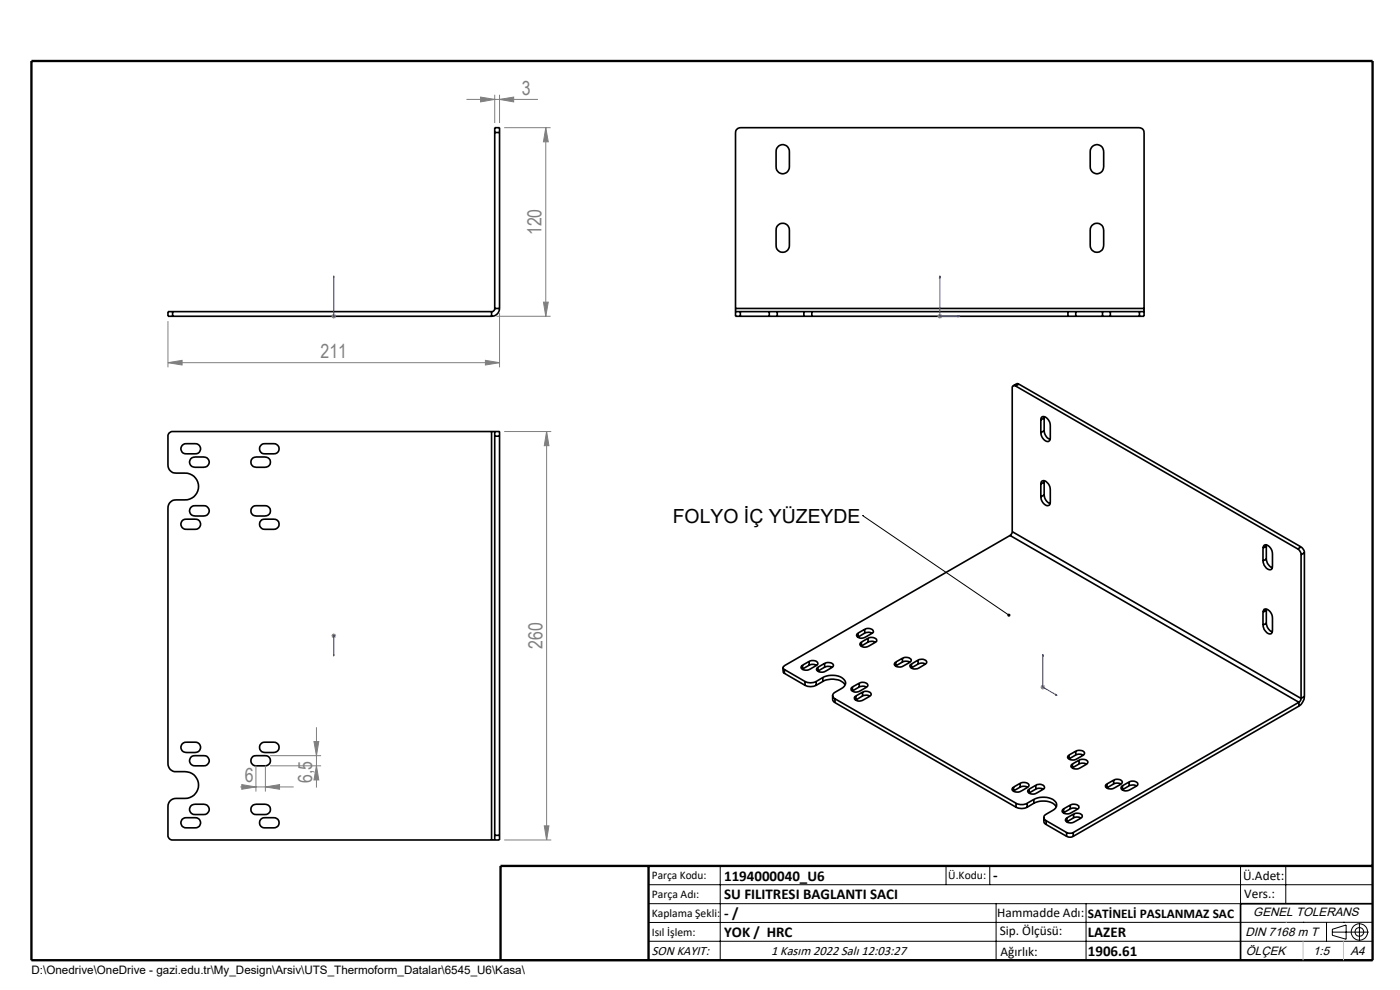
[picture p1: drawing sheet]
<svg xmlns="http://www.w3.org/2000/svg" width="297mm" height="210mm" viewBox="0 0 297 210" stroke-linecap="round" stroke-linejoin="round" font-family="sans-serif">
<g fill="none" stroke="#000" stroke-width=".35">
<path d="M105 28.1v-1h1v1M105 28.1h1M105 28.1v37.3M106 28.1v37.3M165 31.2a1.41 1.41 0 0 1 1.5-.4 1.41 1.41 0 0 1 1 1.3v3.3a1.41 1.41 0 0 1-1.4 1.5 1.41 1.41 0 0 1-1.5-1.5v-3.3zM231.6 31.2a1.43 1.43 0 0 1 1.6-.4 1.43 1.43 0 0 1 .9 1.3v3.3a1.43 1.43 0 0 1-1.4 1.5 1.43 1.43 0 0 1-1.4-1.5v-3.3zM165 47.8a1.41 1.41 0 0 1 1.6-.4 1.41 1.41 0 0 1 .9 1.4v3.3a1.41 1.41 0 0 1-1.4 1.4 1.41 1.41 0 0 1-1.5-1.4v-3.3zM231.6 47.8a1.43 1.43 0 0 1 1.6-.4 1.43 1.43 0 0 1 .9 1.4v3.3a1.43 1.43 0 0 1-1.4 1.4 1.43 1.43 0 0 1-1.4-1.4v-3.3zM36.6 66.1h-1v1h1M36.6 66.1v1M36.6 67.1h67.7M36.6 66.1h67.7"/>
<path d="M104.3 66.1v1M105 65.4a.66 .66 0 0 1-.7 .7M105 65.4h1M106 65.4a1.69 1.69 0 0 1-1.7 1.7M156 66.1v1h1.1M156 66.1h1.1M156 65.4v.7M156 65.4v-37.3a1.09 1.09 0 0 1 1.1-1h84.6a1.02 1.02 0 0 1 1 1v37.3M156 65.4h86.7M157.1 67.1h6.1M157.1 66.1h6.1M157.1 66.1v1"/>
<path d="M163.2 67.1h1.7M163.2 66.1h1.7M163.2 66.1v1M164.9 67.1h5.6M164.9 66.1h5.6M164.9 66.1v1M170.5 67.1h1.7M170.5 66.1h1.7M170.5 66.1v1M172.2 67.1h54.4M172.2 66.1h54.4M172.2 66.1v1"/>
<path d="M226.6 67.1h1.6M226.6 66.1h1.6M226.6 66.1v1M228.2 67.1h5.7M228.2 66.1h5.7M228.2 66.1v1M233.9 67.1h1.6M233.9 66.1h1.6M233.9 66.1v1M235.5 67.1h6.2M235.5 66.1h6.2M235.5 66.1v1"/>
<path d="M241.7 66.1h1M241.7 66.1v1M242.7 66.1v1h-1M242.7 65.4v.7M38.6 94.5l.6-.4h2.3a1.08 1.08 0 0 1 1.1 1.1 1.08 1.08 0 0 1-1.1 1.1h-2a1.08 1.08 0 0 1-1-.7 1.08 1.08 0 0 1 .1-1.1zM40.5 97.3l.8-.4h2a1.09 1.09 0 0 1 1.1 1.1 1.09 1.09 0 0 1-1.1 1.1h-2a1.1 1.1 0 0 1-1-.6 1.1 1.1 0 0 1 .2-1.2zM53.5 97.3l.8-.4h2a1.09 1.09 0 0 1 1.1 1.1 1.09 1.09 0 0 1-1.1 1.1h-2a1.08 1.08 0 0 1-1-.6 1.08 1.08 0 0 1 .2-1.2zM55.3 94.5l.5-.4h2.3a1.08 1.08 0 0 1 1.1 1.1 1.08 1.08 0 0 1-1.1 1.1h-2a1.06 1.06 0 0 1-1-.7 1.06 1.06 0 0 1 .2-1.1zM104.3 91.5h.7M104.3 91.5h-67.7a.96 .96 0 0 0-1 1v6.2a1.69 1.69 0 0 0 1.7 1.7 5 5 0 0 1 3.4 .3 2.84 2.84 0 0 1 1.3 3.2 2.84 2.84 0 0 1-2.7 2.1h-2a1.69 1.69 0 0 0-1.7 1.7v54.3a1.63 1.63 0 0 0 1.7 1.7 5.7 5.7 0 0 1 3.4 .4 2.83 2.83 0 0 1 1.3 3.2 2.83 2.83 0 0 1-2.7 2.1h-2a1.69 1.69 0 0 0-1.7 1.6v6.2a.96 .96 0 0 0 1 1h67.7M104.3 91.5v86.7M105 91.5h1v1"/>
<path d="M105 91.5v1M105 92.5v84.7M105 92.5h1M106 92.5v84.7M215.4 81.9a.44 .44 0 0 0-.5-.1 .44 .44 0 0 0-.2 .5v30.5M215.4 81.9l59.9 34.5M216.1 81.5l-.3-.1-.9 .4M216.1 81.5l-.7 .4M216.1 81.5l59.9 34.5M220.8 89.1a.7 .7 0 0 1 .5-.8 .7 .7 0 0 1 .8 .5l.7 1.1v3a.71 .71 0 0 1-.5 .8 .71 .71 0 0 1-.9-.5l-.5-.8-.1-.6M220.8 89.1v2.7M221.5 91.4a2.12 2.12 0 0 0 1.3 1.8"/>
<path d="M221.5 88.6l-.7 .5M221.5 91.4l-.7 .4M221.5 88.6v2.8M221.5 88.4v.2M38.6 110.5l.6-.3 2.3-.1a1.08 1.08 0 0 1 1.1 1.1 1.08 1.08 0 0 1-1.1 1.1h-2a1.1 1.1 0 0 1-1-.7 1.1 1.1 0 0 1 .1-1.1zM40.5 107.7l.5-.4h2.3a1.09 1.09 0 0 1 1.1 1.1 1.09 1.09 0 0 1-1.1 1.1h-2a1.1 1.1 0 0 1-1-.7 1.1 1.1 0 0 1 .2-1.1zM53.5 107.7l.5-.4h2.3a1.09 1.09 0 0 1 1.1 1.1 1.09 1.09 0 0 1-1.1 1.1h-2a1.08 1.08 0 0 1-1-.7 1.08 1.08 0 0 1 .2-1.1zM55.3 110.5l.5-.3 2.3-.1a1.08 1.08 0 0 1 1.1 1.1 1.08 1.08 0 0 1-1.1 1.1h-2a1.08 1.08 0 0 1-1-.7 1.08 1.08 0 0 1 .2-1.1zM214.3 113.6l-47.9 27.6a.43 .43 0 0 0-.3 .4 .43 .43 0 0 0 .3 .4M214.3 113.6l61.3 35.4M214.7 112.8v.3l-.4 .5M214.7 112.8l61.3 35.4"/>
<path d="M220.8 102.7a.7 .7 0 0 1 .5-.8 .7 .7 0 0 1 .8 .5l.5 .5 .2 .6v3a.71 .71 0 0 1-.5 .8 .71 .71 0 0 1-.9-.5l-.5-.8-.1-.6M220.8 102.7v2.7M221.5 105a2.01 2.01 0 0 0 1.3 1.8M221.5 102.3v2.7M221.5 102.3l-.7 .4M221.5 105l-.7 .4M221.5 102v.3M267.9 116.3a.71 .71 0 0 1 .6-.8 .71 .71 0 0 1 .8 .5l.6 1.1v3a.7 .7 0 0 1-.5 .8 .7 .7 0 0 1-.8-.4l-.4-.6-.3-.9M267.9 116.3v2.7M268.6 118.6a2.16 2.16 0 0 0 1.3 1.8M268.6 115.9l-.7 .4M268.6 118.6l-.7 .4"/>
<path d="M268.6 115.9v2.7M268.7 115.6l-.1 .3M275.3 116.4a1.6 1.6 0 0 1 .7 1.3M276 116a1.6 1.6 0 0 1 .7 1.3M276 117.7v30.5M276 116l-.7 .4M276.7 117.3l-.7 .4M276.7 117.3v30.4M182 135.1h.1M182 134.3v.8M182.7 137h.1M182.7 136.2v.8"/>
<path d="M183.4 133.5a1.2 1.2 0 0 1 1.9 .6l-1.7 1.1a1.27 1.27 0 0 1-1.9-.4l.3-.5M183.4 134.3l.9-.2 .7 .2M183.4 133.5l-1.4 .8M183.4 133.5v.8M183.4 134.3l-1.4 .8M184.2 135.4a1.31 1.31 0 0 1 1.8 .4l-.1 .3-1.6 1a1.27 1.27 0 0 1-1.9-.4l.3-.5M184.2 136.2l.8-.2 .7 .2M184.2 135.4l-1.5 .8M184.2 135.4v.8M184.2 136.2l-1.5 .8M191.5 139.6a1.38 1.38 0 0 1 1.8 .4l-.3 .5-1.4 .8a1.35 1.35 0 0 1-1.9-.4l.3-.5M191.5 139.6l-1.5 .8"/>
<path d="M191.5 139.6v.8M267.9 129.9a.71 .71 0 0 1 .6-.8 .71 .71 0 0 1 .8 .5l.6 1.1v3.1a.69 .69 0 0 1-.5 .7 .69 .69 0 0 1-.8-.5l-.4-.5-.3-.9M267.9 129.9v2.7M268.6 132.2a2.16 2.16 0 0 0 1.3 1.8M268.6 129.5v2.7M268.6 129.5l-.7 .4M268.6 132.2l-.7 .4M268.7 129.2l-.1 .3M38.6 157.8l.6-.3 2.3-.1a1.09 1.09 0 0 1 1.1 1.1 1.09 1.09 0 0 1-1.1 1.1h-2a1.1 1.1 0 0 1-1-.6 1.1 1.1 0 0 1 .1-1.2zM55.3 157.8l.5-.3 2.3-.1a1.09 1.09 0 0 1 1.1 1.1 1.09 1.09 0 0 1-1.1 1.1h-2a1.08 1.08 0 0 1-1-.6 1.08 1.08 0 0 1 .2-1.2zM166.1 141.6v.8l.3 .4M166.4 142l4.4 2.6"/>
<path d="M166.4 142v.8M166.4 142.8l4.4 2.6M170.3 141.1v.8M170.3 141.9h-.1M170.8 144.6a2.62 2.62 0 0 0 2.3 0M170.8 145.4a2.62 2.62 0 0 0 2.3 0M170.8 144.6v.8M171.7 140.3a1.35 1.35 0 0 1 1.8 .4l-.1 .3-1.6 1a1.35 1.35 0 0 1-1.9-.4l.4-.5M171.7 141.1l.8-.2 .7 .2M171.7 140.3l-1.4 .8M171.7 140.3v.8M171.7 141.1l-1.4 .8"/>
<path d="M173.1 144.6v.8M173.5 141.5v.8M173.5 142.3v.1M174.6 143.7a3.8 3.8 0 0 1 4.7 .8 1.24 1.24 0 0 1-.8 1.5l-1.4 .9a.73 .73 0 0 0-.5 .6 .73 .73 0 0 0 .5 .7M174.6 144.6a3.8 3.8 0 0 1 4.7 .7M174.6 143.7l-1.5 .9M174.6 143.7v.9M174.6 144.6l-1.5 .8M174.9 140.7a1.38 1.38 0 0 1 1.9 .4l-.3 .5-1.4 .8a1.38 1.38 0 0 1-1.9-.4l.3-.5M174.9 141.5l.9-.2 .7 .3M174.9 140.7l-1.4 .8M174.9 140.7v.8"/>
<path d="M174.9 141.5l-1.4 .8M176.6 147.5l.1 1 .4 .5M177.1 148.2l38.4 22.2M177.1 149l38.4 22.2M177.1 148.2v.8M180.8 146.6h.1M180.8 145.7v.9M181.5 148.5h.1M181.6 147.6v.9M182.3 144.9a1.31 1.31 0 0 1 1.8 .4l-.3 .5-1.4 .8a1.25 1.25 0 0 1-1.8-.4l.2-.5M182.3 145.7l.8-.2 .8 .3M182.3 144.9l-1.5 .8"/>
<path d="M182.3 144.9v.8M182.3 145.7l-1.5 .9M183 146.8a1.31 1.31 0 0 1 1.8 .4l-.3 .5-1.4 .8a1.27 1.27 0 0 1-1.8-.4l.3-.5M183 147.6l.8-.1 .8 .2M183 146.8l-1.4 .8M183 146.8v.8M183 147.6l-1.4 .9M190 140.4v.8M190 141.2v.1M191.5 140.4l.8-.1 .7 .2M191.5 140.4l-1.5 .8M193.4 140.9v.8"/>
<path d="M193.4 141.7h-.1M194.8 140a1.31 1.31 0 0 1 1.8 .4l-.3 .5-1.4 .8a1.2 1.2 0 0 1-1.9-.6l.4-.2M194.8 140.9l.8-.3 .8 .3M194.8 140l-1.4 .9M194.8 140v.9M194.8 140.9l-1.4 .8M228.2 159.3a1.38 1.38 0 0 1 1.9 .4l-.3 .5-1.4 .8a1.38 1.38 0 0 1-1.9-.4l.3-.4M228.2 159.3v.9M228.2 159.3l-1.4 .9M275.6 149l-47.9 27.6M275.6 149v.8M275.6 149.8l-47.9 27.6"/>
<path d="M276 148.2l-.1 .3-.3 .5M276.7 147.7a2.71 2.71 0 0 1-1.1 2.1M276.7 147.7l-.7 .5M38.6 173.8l.6-.3h2.3a1.08 1.08 0 0 1 1.1 1 1.08 1.08 0 0 1-1.1 1.1h-2a1.1 1.1 0 0 1-1-.6 1.1 1.1 0 0 1 .1-1.2zM40.5 171l.8-.4h2a1.09 1.09 0 0 1 1.1 1.1 1.09 1.09 0 0 1-1.1 1.1h-2a1.1 1.1 0 0 1-1-.7 1.1 1.1 0 0 1 .2-1.1zM40.5 160.6l.5-.3h2.3a1.08 1.08 0 0 1 1.1 1.1 1.08 1.08 0 0 1-1.1 1h-2a1.1 1.1 0 0 1-1-.6 1.1 1.1 0 0 1 .2-1.2zM53.5 171l.8-.4h2a1.09 1.09 0 0 1 1.1 1.1 1.09 1.09 0 0 1-1.1 1.1h-2a1.08 1.08 0 0 1-1-.7 1.08 1.08 0 0 1 .2-1.1zM53.5 160.6l.5-.3h2.3a1.08 1.08 0 0 1 1.1 1.1 1.08 1.08 0 0 1-1.1 1h-2a1.08 1.08 0 0 1-1-.6 1.08 1.08 0 0 1 .2-1.2zM55.3 173.8l.5-.3h2.3a1.08 1.08 0 0 1 1.1 1 1.08 1.08 0 0 1-1.1 1.1h-2a1.08 1.08 0 0 1-1-.6 1.08 1.08 0 0 1 .2-1.2zM104.3 178.2h.7M105 177.2v1M105 177.2h1"/>
<path d="M106 177.2v1h-1M215 167v.8M215 167.8h.1M215.5 170.4a2.62 2.62 0 0 0 2.4 0M215.5 171.2a2.62 2.62 0 0 0 2.4 0M215.5 170.4v.8M216.4 166.1a1.38 1.38 0 0 1 1.9 .4l-.3 .5-1.4 .8a1.38 1.38 0 0 1-1.9-.3l.3-.5M216.4 167l.9-.2 .7 .2M216.4 166.1l-1.4 .9M216.4 166.1v.9M216.4 167l-1.4 .8M217.9 170.4v.8"/>
<path d="M218.3 167.4v.8M218.3 168.2h.1M219.3 169.6a3.8 3.8 0 0 1 4.8 .7l.1 .3a1.25 1.25 0 0 1-.9 1.3l-1.4 .8a.73 .73 0 0 0-.5 .7 .73 .73 0 0 0 .5 .7M219.3 170.4a3.8 3.8 0 0 1 4.8 .8M219.3 169.6l-1.4 .8M219.3 169.6v.8M219.3 170.4l-1.4 .8M219.7 166.6a1.17 1.17 0 0 1 1.9 .5l-1.7 1.2a1.31 1.31 0 0 1-1.9-.5l.3-.4M219.7 167.4l.9-.2 .7 .2M219.7 166.6l-1.4 .8M219.7 166.6v.8M219.7 167.4l-1.4 .8"/>
<path d="M221.4 173.4l.1 1 .4 .5M221.9 174.1l4.4 2.5M221.9 174.1v.8M221.9 174.9l4.4 2.5M225.6 171.6v.8M225.6 172.4h.1M226.3 177.4a1.5 1.5 0 0 0 1.4 0M226.3 176.6a1.5 1.5 0 0 0 1.4 0M226.3 176.6v.8M226.3 173.5l-.1 .1a.56 .56 0 0 0-.1 .7 .56 .56 0 0 0 .6 .2h.9l1.7-.9M226.3 173.5v.8M226.3 174.3h.1"/>
<path d="M226.8 160.2v.8M226.8 161h.1M227 170.8a1.35 1.35 0 0 1 1.9 .4l-.1 .3-1.6 1a1.35 1.35 0 0 1-1.9-.4l.3-.5M227 171.6l.9-.2 .7 .2M227 170.8l-1.4 .8M227 170.8v.8M227 171.6l-1.4 .8M227.5 162.1v.8M227.5 162.9h.1M227.7 176.6v.8M227.8 172.7a1.32 1.32 0 0 1 1.8 .4l-.3 .5M227.8 173.5l.8-.2 .7 .2"/>
<path d="M227.8 172.7l-1.5 .8M227.8 172.7v.8M227.8 173.5l-1.5 .8M228.2 160.2l.9-.2 .7 .2M228.2 160.2l-1.4 .8M228.9 161.2a1.38 1.38 0 0 1 1.9 .4l-.3 .5-1.4 .8a1.38 1.38 0 0 1-1.9-.3l.3-.5M228.9 162.1l.9-.2 .7 .2M228.9 161.2l-1.4 .9M228.9 161.2v.9M228.9 162.1l-1.4 .8M234.8 166.3v.8M234.8 167.1h.1"/>
<path d="M236.3 165.5a1.35 1.35 0 0 1 1.8 .4l-.3 .5-1.4 .8a1.35 1.35 0 0 1-1.9-.4l.3-.5M236.3 166.3l.8-.2 .7 .2M236.3 165.5l-1.5 .8M236.3 166.3l-1.5 .8M236.3 165.5v.8M238.1 167.5h.1M238.1 166.7v.8M239.5 165.9a1.32 1.32 0 0 1 1.9 .4l-.3 .4-1.5 .9a1.27 1.27 0 0 1-1.8-.4l.3-.5M239.5 166.7l.9-.2 .7 .2M239.5 165.9l-1.4 .8M239.5 165.9v.8M239.5 166.7l-1.4 .8"/>
<path d="M291.2 191.7h-28v12M106.2 203.7h185"/>
</g>
<g fill="none" stroke="#000" stroke-width=".21">
<path d="M183 109.4h.1M183 109.4l31 21.1M137.6 187.7h153.6M137.6 191.7h153.6M137.6 199.7h153.6M152.8 183.7v20M200.7 183.7v4M210 183.7v4M211.3 191.7v12M230.4 191.7v12M263.2 183.7v20M272.8 183.7v8"/>
<path d="M276.4 195.6h.1M281.4 195.6v4.1M282.6 197.7h7.8M282.6 197.1l3-.9v3l-3-.8zM285 195.6h.1M288.4 195.8v3.8M291.2 195.6l-153.6 .1"/>
<circle cx="288.4" cy="197.7" r="1.74"/>
<circle cx="288.4" cy="197.7" r=".93"/>
</g>
<g fill="none" stroke="#00f" stroke-width=".21">
<path d="M70.8 58.5v.4v-.4M70.8 58.5v8.6M199.4 58.5l.1 .4h-.2zM199.4 58.5v8.6h4.3M70.8 67v.2zM70.8 67.1h.1M203.2 67l.5 .1-.5 .1zM70.8 139.2v-.5v.5M70.8 134.8v.2zM70.8 134.9h.1M70.8 134.9v4.3M221.2 138.8l.1 .4-.1-.1z"/>
<path d="M221.2 138.8v7l3.1 1.7M223.9 147.3l.4 .2h-.4z"/>
</g>
<g fill="none" stroke="#808080" stroke-width=".21">
<path d="M99 21.1h15.1M102 20.6l3 .5-3 .5zM105 20.1v6M106 21.1l3-.5v1zM106 20.1v6M107 27.1h9.8M115.8 27.1v40M115.8 27.1l.5 3h-1zM35.6 76.9l3-.5v1zM35.6 68.1v9.8M35.6 76.9h70.4M70.3 67.1h1"/>
<path d="M70.4 66.7l.8 .7M70.8 66.6v1M71.2 66.7l-.8 .7M103 76.4l3 .5-3 .5zM105.3 67.1h11.5M106 66.4v11.5M115.3 64.1h1l-.5 3zM198.9 67.1h1M199 66.7l.7 .7M199.4 66.6v1M199.7 66.7l-.7 .7M107 91.5h9.9"/>
<path d="M116 91.5l.5 3h-1zM116 91.5v86.7M70.3 134.9h1M70.4 134.5l.8 .7M70.8 134.4v1M71.2 134.5l-.8 .7M66.6 157.3h1l-.5 3zM67.1 154.3v12.8M220.7 145.8h1M220.9 145.4l.7 .7M221.2 145.3v1M221.6 145.4l-.7 .7"/>
<path d="M51 166.9h11.3M51.3 166.4l3 .5-3 .5zM54.3 162.4v5.5M56.3 166.9l3-.5v1zM56.3 162.4v5.5M57.3 160.3h10.8M57.3 162.4h10.8M67.1 162.4l.5 3h-1zM107 178.2h9.9M115.5 175.2h1l-.5 3z"/>
</g>
<path d="M6.7 12.9h284.5v190.8h-284.5zM137.6 183.7v20M291.2 183.7h-185v20" fill="none" stroke="#000" stroke-width=".5"/>
<path d="M272.8 195.6h.1M276.4 199.7v4M285 199.7v4" fill="none" stroke="#c0c0c0" stroke-width=".21"/>
<path d="M213.7 130.3l.4-.1a.33 .33 0 0 1 .3 .2 .33 .33 0 0 1-.1 .3l-.3-.2 .3 .2-.2 .1a.33 .33 0 0 1-.3-.1 .33 .33 0 0 1-.1-.4z" fill="#000"/>
<g fill="#00f">
<path d="M70.8 67v.2zM70.8 58.5v.4z"/>
<path d="M203.2 67l.5 .1-.5 .1zM199.4 58.5l.1 .4h-.2zM223.9 147.3l.4 .2h-.4zM221.2 138.8l.1 .4-.1-.1z"/>
<path d="M70.8 138.7v.5zM70.8 134.8v.2z"/>
</g>
<g fill="#808080">
<path d="M103 76.4l3 .5-3 .5zM35.6 76.9l3-.5v1z"/>
<path d="M51.3 166.4l3 .5-3 .5zM56.3 166.9l3-.5v1z"/>
<path d="M115.3 64.1h1l-.5 3zM115.8 27.1l.5 3h-1z"/>
<path d="M116 91.5l.5 3h-1zM115.5 175.2h1l-.5 3zM66.6 157.3h1l-.5 3zM67.1 162.4l.5 3h-1z"/>
<path d="M102 20.6l3 .5-3 .5zM106 21.1l3-.5v1z"/>
</g>
<g font-size="4.1" fill="#808080">
<text x="110.7" y="20.2">3</text>
<text x="114.9" y="49.9" transform="rotate(-90 114.9 49.9)">120</text>
<text x="68" y="76">211</text>
<text x="115.1" y="137.7" transform="rotate(-90 115.1 137.7)">260</text>
<text x="51.9" y="166">6</text>
<text x="66.2" y="166.1" transform="rotate(-90 66.2 166.1)">6,5</text>
</g>
<text font-size="4.1" x="142.7" y="110.8">FOLYO İÇ YÜZEYDE</text>
<g font-size="3.2">
<text x="153.6" y="186.8">1194000040_U6</text>
<text x="153.6" y="190.8">SU FILITRESI BAGLANTI SACI</text>
<text x="210.7" y="186.6">-</text>
<text x="153.6" y="194.8">- /</text>
<text x="153.6" y="198.8">YOK / HRC</text>
<text x="230.8" y="198.7">LAZER</text>
<text x="230.8" y="202.8">1906.61</text>
</g>
<g font-size="2.8">
<text x="263.7" y="186.7">Ü.Adet:</text>
<text x="263.9" y="190.5">Vers.:</text>
<text x="211.5" y="194.5">Hammadde Adı:</text>
<text x="230.8" y="194.7">SATİNELİ PASLANMAZ SAC</text>
<text x="138.3" y="202.6">SON KAYIT:</text>
<text x="163.6" y="202.6">1 Kasım 2022 Salı 12:03:27</text>
<text x="212.1" y="198.4">Sip. Ölçüsü:</text>
<text x="212.2" y="202.7">Ağırlık:</text>
</g>
<g font-size="2.6">
<text x="265.9" y="194.4">GENEL TOLERANS</text>
<text x="264.2" y="198.5">DIN 7168 m T</text>
<text x="264.3" y="202.6">ÖLÇEK</text>
<text x="278.5" y="202.6">1:5</text>
<text x="286.5" y="202.6">A4</text>
</g>
<g font-size="2.5">
<text x="138.3" y="186.4">Parça Kodu:</text>
<text x="138.3" y="190.5">Parça Adı:</text>
<text x="201.2" y="186.5">Ü.Kodu:</text>
<text x="138.3" y="194.5">Kaplama Şekli:</text>
<text x="138.3" y="198.6">Isıl İşlem:</text>
<text x="6.7" y="206.7">D:\Onedrive\OneDrive - gazi.edu.tr\My_Design\Arsiv\UTS_Thermoform_Datalar\6545_U6\Kasa\</text>
</g>
</svg>
